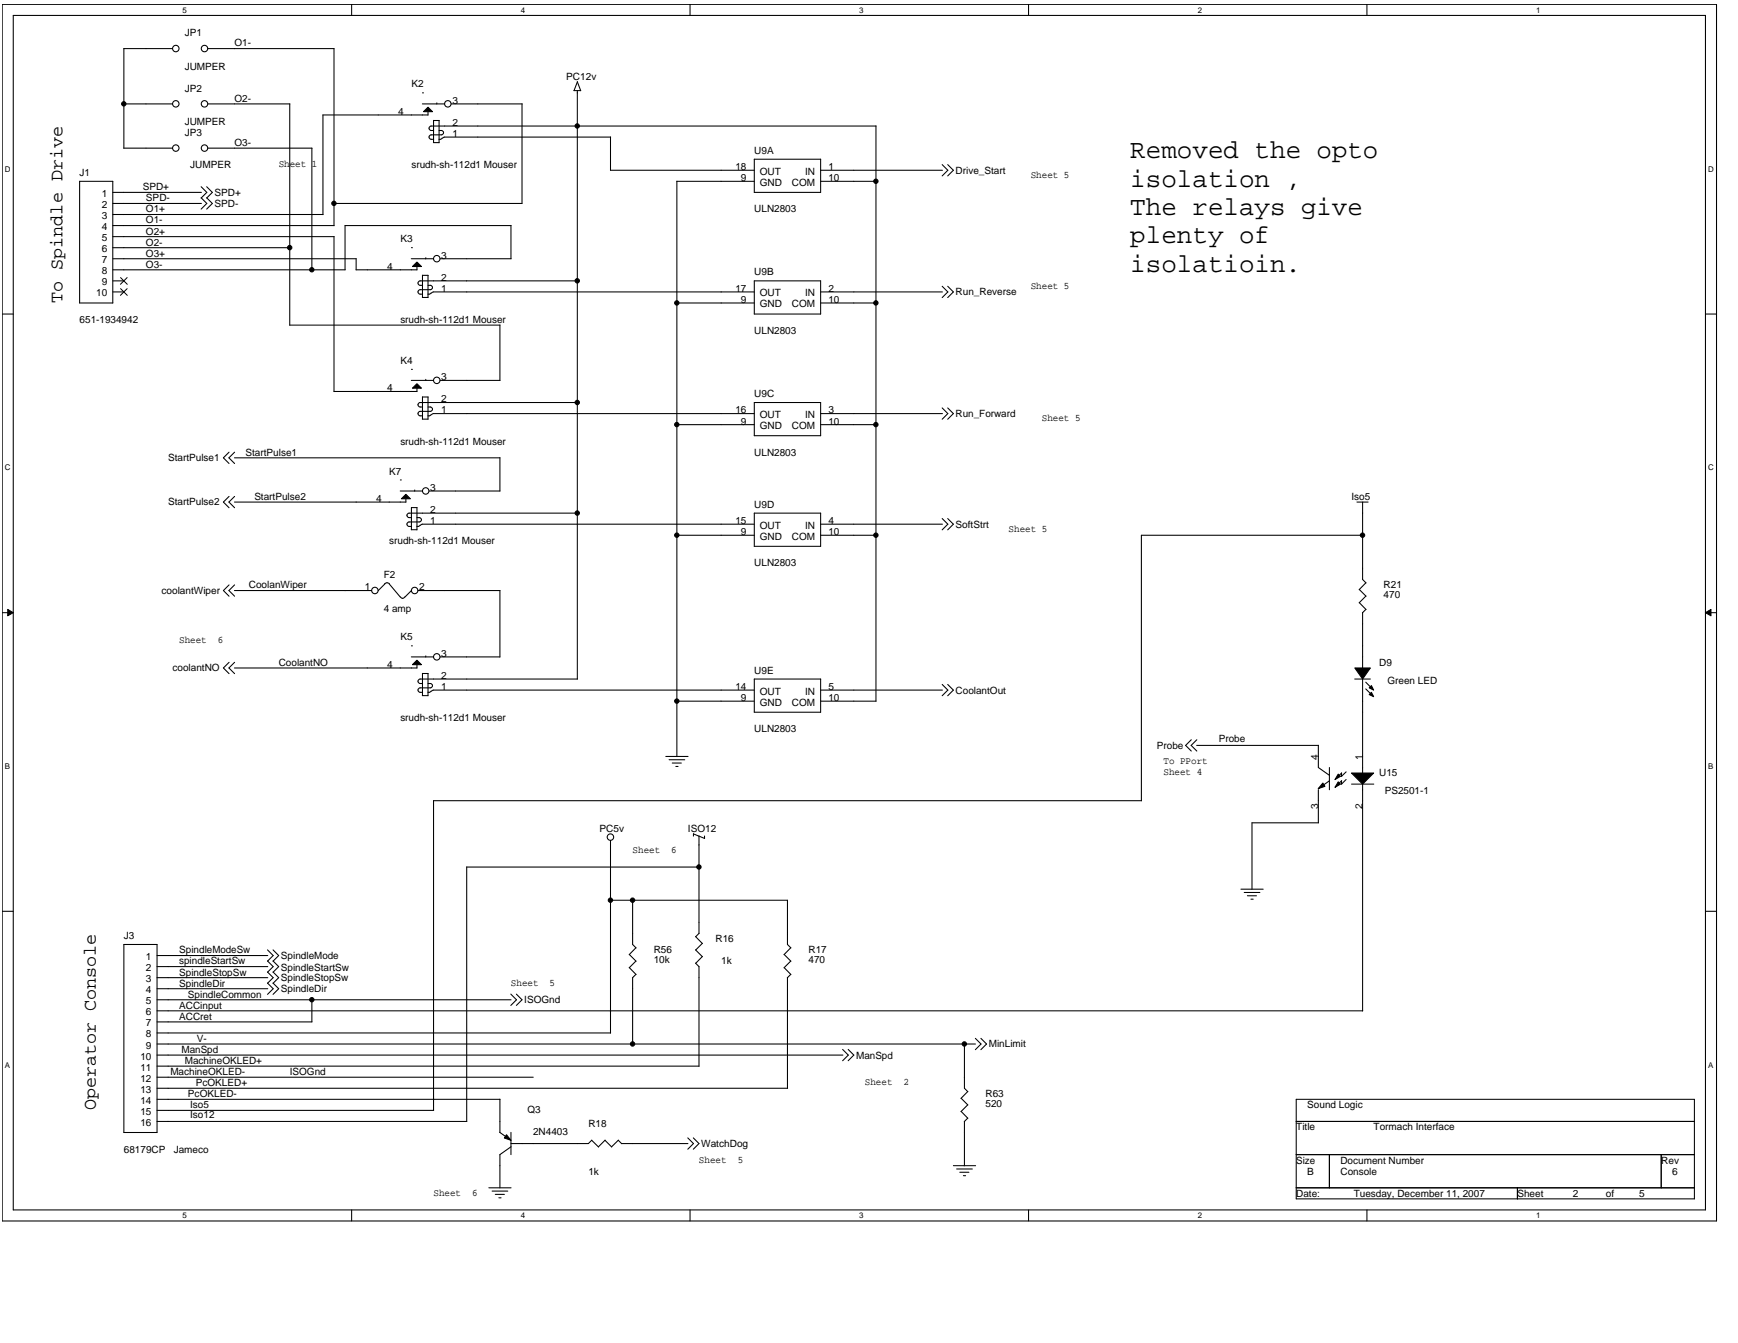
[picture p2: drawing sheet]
<svg xmlns="http://www.w3.org/2000/svg" width="279mm" height="216mm" viewBox="0 0 279 216" stroke-linecap="round" stroke-linejoin="round" font-family="sans-serif">
<path d="M.4 .7h275.5v195.6h-275.5zM2.1 2.5h272.1v192h-272.1z" fill="none" stroke="#000" stroke-width=".17"/>
<g fill="#fff">
<path d="M29.3 .9h.7v1.4h-.7z"/>
<path d="M29.3 194.7h.7v1.4h-.7z"/>
</g>
<path d="M56.5 .7v1.8M56.5 194.5v1.8" fill="none" stroke="#000" stroke-width=".17"/>
<g fill="#fff">
<path d="M83.7 .9h.7v1.4h-.7z"/>
<path d="M83.7 194.7h.7v1.4h-.7z"/>
</g>
<path d="M110.9 .7v1.8M110.9 194.5v1.8" fill="none" stroke="#000" stroke-width=".17"/>
<g fill="#fff">
<path d="M138.1 .9h.7v1.4h-.7z"/>
<path d="M138.1 194.7h.7v1.4h-.7z"/>
</g>
<path d="M165.3 .7v1.8M165.3 194.5v1.8" fill="none" stroke="#000" stroke-width=".17"/>
<g fill="#fff">
<path d="M192.5 .9h.7v1.4h-.7z"/>
<path d="M192.5 194.7h.7v1.4h-.7z"/>
</g>
<path d="M219.7 .7v1.8M219.7 194.5v1.8" fill="none" stroke="#000" stroke-width=".17"/>
<g fill="#fff">
<path d="M246.9 .9h.7v1.4h-.7z"/>
<path d="M246.9 194.7h.7v1.4h-.7z"/>
<path d="M.8 26.5h.9v1.4h-.9z"/>
<path d="M274.6 26.5h.9v1.4h-.9z"/>
<path d="M.8 74.5h.9v1.4h-.9z"/>
<path d="M274.6 74.5h.9v1.4h-.9z"/>
</g>
<path d="M.4 50.5h1.7M274.2 50.5h1.7" fill="none" stroke="#000" stroke-width=".17"/>
<g fill="#fff">
<path d="M.8 122.5h.8v1.4h-.8z"/>
<path d="M274.6 122.5h.9v1.4h-.9z"/>
</g>
<path d="M.4 98.5h1.7M274.2 98.5h1.7" fill="none" stroke="#000" stroke-width=".17"/>
<path d="M1.2 98l.9 .5-.9 .5zM274.2 98.5l.9-.5v1z" fill="#000"/>
<path d="M1.2 98l.9 .5-.9 .5zM274.2 98.5l.9-.5v1z" fill="none" stroke="#000" stroke-width=".16"/>
<g fill="#fff">
<path d="M.8 170.5h.8v1.4h-.8z"/>
<path d="M274.6 170.5h.9v1.4h-.9z"/>
</g>
<g fill="none" stroke="#000" stroke-width=".17">
<path d="M19.9 16.7h7.8M27.7 7.8h-7.8v16h7.8M33.4 7.8h20.3v28.5M33.4 16.7h13.2M46.6 16.7v35.6M51.9 18.5v16M67.9 16.7h3.6M67.9 14.9h.1M68.1 18l.7-.8 .7 .8zM68.8 18v.5h-16.9M69.7 19.3v3.6h.9M69.7 19.4h.9"/>
<path d="M70.2 16.5v.2M70.6 19.4v3.5M72.5 16.7h11.4M83.9 16.7v16h-30.2M92.8 14.6v94.6M92.8 13.1l.6 1.5M92.8 13.1l-.5 1.5h1M12.8 29.2h5.3v19.5h-5.3zM18.1 30.9h14.3M18.1 32.7h14.3M18.1 34.5h33.8M18.1 36.3h35.6"/>
<path d="M18.1 38h35.6M18.1 39.8h28.5M32.3 30l.9 .9-.9 .9M32.3 31.8l.9 .9-.9 .9M33.2 30l.9 .9-.9 .9M33.2 31.8l.9 .9-.9 .9M33.4 23.8h16.8l-.1 19.6M53.7 38v24.9l13.3 .1v-.6M66.1 39.8h.1M69.7 21h-.4a.36 .36 0 0 1-.3-.4 .36 .36 0 0 1 .3-.3h71.5v92.4h-8.9M70.6 21h.4M70.9 21a.35 .35 0 0 1 .4 .3 .35 .35 0 0 1-.4 .4h-1.6a.36 .36 0 0 0-.3 .3 .36 .36 0 0 0 .3 .4h.4"/>
<path d="M71.1 22.2l-.1 .1-.4 .1M98.1 22v5.4h23.2M98.2 22h-26.7l-.3 .2M121.3 29.2h-12.5v92.4M121.3 25.6h10.6v5.3h-10.6zM131.9 29.2h8.9M131.9 27.4h19.6M151.5 26.5l.9 .9-.9 .9M152.4 26.5l.9 .9-.9 .9M18.1 41.6h39.2M18.1 43.4h37.4M18.1 45.2h1.8"/>
<path d="M18.1 46.9h1.8M46.6 52.3l33.8-.1v9h-9.6M57.2 43.4h9.8M57.2 41.6v1.8M66.1 41.6h3.6M66.1 59.4h.1M67 42.1l.7 .7h-1.4zM67 42.8v.6M67.5 45.2h25.3M67.5 45.2a.36 .36 0 0 0-.3 .3 .36 .36 0 0 0 .3 .4h.4M67.5 46.6a.36 .36 0 0 0-.3 .3 .36 .36 0 0 0 .3 .4h.4M68.4 41.4v.2"/>
<path d="M68.8 44.3v3.5h-.9M68.8 45.9h.4M68.8 44.3l-.9-.1v3.6M69.2 45.9a.35 .35 0 0 1 .3 .3 .35 .35 0 0 1-.3 .4h-1.7M69.3 47.1l-.1 .1-.4 .1M70.8 41.6h11.3l.1-5.3h-26.7v7.1M108.8 48.7h12.5M121.3 46.9h-51.6l-.3 .2M121.3 45.2h10.6v5.3h-10.6zM131.9 48.7h8.9M131.9 46.9h19.6M151.5 46l.9 .9-.9 .9"/>
<path d="M152.4 46l.9 .9-.9 .9M36.8 79.8l-.9 .9 .9 .9M36.8 72.7l-.9 .9 .9 .9M37.7 73.6h42.7v5.3h-11.4M37.7 79.8l-.9 .9 .9 .9M37.7 72.7l-.9 .9 .9 .9M64.3 78.9h3.6M64.4 77.2h.1M66.1 61.2h3.6M66.3 62.4l.7-.7 .7 .7zM66.7 78.8v.2M67.5 64.7h25.3"/>
<path d="M67.5 64.7a.36 .36 0 0 0-.3 .4 .36 .36 0 0 0 .3 .3h.4M67.5 66.1a.36 .36 0 0 0-.3 .4 .36 .36 0 0 0 .3 .3h.4M67.9 67.4h.9M67.9 63.8v3.6M67.9 63.8h.9M68.4 61v.2M68.8 63.8v3.6M68.8 65.4h.4M69.2 65.4a.35 .35 0 0 1 .3 .4 .35 .35 0 0 1-.3 .3h-1.7M69.3 66.6l-.1 .2h-.4M108.8 68.3h12.5M121.3 66.5h-51.6l-.3 .2"/>
<path d="M121.3 64.7h10.6v5.3h-10.6zM131.9 66.5h19.6M131.9 68.3h8.9M151.5 65.6l.9 .9-.9 .9M152.4 65.6l.9 .9-.9 .9M36.8 94l-.9 .9 .9 .9M37.7 80.7h27.5M37.7 94.9h22M37.7 94l-.9 .9 .9 .9M61.8 93.9l.4-.2 .4 .1 1.8 2.2M61.9 93.9l-1.1 1M64.4 96l.3 .2 .3-.2"/>
<path d="M64.5 80.2l.7-.7 .8 .7zM65.2 80.2v.5M65.8 83.2h.4M65.8 84.6h.4M66.1 85.2h.9v-3.6h-.9v3.6M66.2 94.9l-1.1 1.1M67 83.2h.4M67.2 94.9h13.2v10.7h-9.6M67.4 83.2a.35 .35 0 0 1 .3 .4 .35 .35 0 0 1-.3 .3M67.4 83.9h-1.6a.36 .36 0 0 0-.4 .4 .36 .36 0 0 0 .4 .3M67.5 84.4l-.1 .2h-.4M92.8 82.5h-27a.36 .36 0 0 0-.4 .3 .36 .36 0 0 0 .4 .4"/>
<path d="M108.8 86h12.5M121.3 84.3h-53.4l-.3 .2M121.3 82.5h10.6v5.3h-10.6zM131.9 84.3h19.6M131.9 86h8.9M151.5 83.4l.9 .9-.9 .9M152.4 83.4l.9 .9-.9 .9M218.1 80.7h1.8M218.5 94.8l1.1 1M219 80.7v12.5l.6 .5M219.1 86h-35.6v42.7h-113.8M219.6 95.8l-1.1 1.1 1.1 1.1-.6 .5v8.9"/>
<path d="M219.6 93.7l-1.1 1.1M36.8 106.5l-.9 .9 .9 .9M37.7 106.5l-.9 .9 .9 .9M66.1 105.6h3.6M66.1 103.8h.1M66.3 106.9l.7-.8 .7 .8zM67 106.9v.5h-29.3M67.5 109.2h25.3M67.5 109.2a.36 .36 0 0 0-.3 .3 .36 .36 0 0 0 .3 .4h.4M67.5 110.6a.36 .36 0 0 0-.3 .3 .36 .36 0 0 0 .3 .4h.4M67.9 108.2v3.6M67.9 108.3h.9"/>
<path d="M68.4 105.4v.2M68.8 108.3v3.5h-.9M68.8 109.9h.4M69.2 109.9a.35 .35 0 0 1 .3 .3 .35 .35 0 0 1-.3 .4h-1.7M69.3 111.1l-.1 .1-.4 .1M108.8 112.7h12.5M121.3 110.9h-51.6l-.3 .2M121.3 109.2h10.6v5.3h-10.6zM131.9 110.9h19.6M151.5 110l.9 .9-.9 .9M152.4 110l.9 .9-.9 .9M191.5 118.9l-.9 .9 .9 .9"/>
<path d="M192.4 119.8h19.6M192.4 118.9l-.9 .9 .9 .9M211.9 119.8v3.6l1.8 1.3M217.8 109.2h2.5M217.8 107.4h2.5l-1.3 1.8zM219 109.2v15.1M219.6 109.7l1.1 1.1M219.6 110.7l1.1 1.1M220.5 111.3l.3 .7-.7-.3zM220.5 110.2l.3 .7-.7-.3zM69.7 128.7v49.8M75 139.4h37.4"/>
<path d="M75 139.4v40.9h-49.8M98.1 135.1v31M107 121.6h3.6M107.6 122.1h2.5M108.1 122.7h1.4M108.6 123.2h.4M111.5 134v.4M111.5 134.1l1.8 .7M112.4 134.4v15.7M113.3 134.4v.4M211.9 126.9v5.4M212 132.3h-10.7v10.7"/>
<path d="M212.7 125.9l.3 .5-1.1 .4zM213.7 123.4v3.6M213.7 125.5l-1.8 1.3M215.1 125.7l.4 .4-.9 .5zM215.1 124.4l.4 .4-.9 .5zM215.7 124.3v.5M215.7 125.5v.6M215.7 125.5l-.7 .7M215.7 124.3l-.7 .7M216.4 125.3l-.7 .8M216.4 124.1l-.7 .7M217.3 124.3h3.5l-1.8 1.8z"/>
<path d="M217.3 126.1h3.5M219 126v36.5M.4 146.5h1.7M19.9 151.8h5.3v30.3h-5.3zM25.2 153.6h17.8M25.2 155.4h17.8M25.2 157.2h17.8M25.2 158.9h17.8M43 152.7l.9 .9-.9 .9M43 158l.9 .9-.9 1M43 154.5l.9 .9-.9 .9M43 156.3l.9 .9-.9 .9"/>
<path d="M43.9 152.7l.9 .9-.9 .9M43.9 158l.9 .9-.9 1M43.9 154.5l.9 .9-.9 .9M43.9 156.3l.9 .9-.9 .9M82.1 159.8l.9 .9-.9 .9M83 159.8l.9 .9-.9 .9M98.1 144.7h28.5v7.1l.5 .6M101.7 144.7v7.1l.5 .6M102.2 152.4l-1.1 1.1 1.1 1M102.2 154.5l-1.1 1.1 1.1 1.1M102.2 156.6l-.5 .6v10.7M111.8 154.8l.6 .6v16h-87.2"/>
<path d="M111.8 152.7l1.1 1.1M111.8 150.6l1.1 1.1M112.4 150l-.6 .6M112.9 153.8l-1.1 1.1M112.9 151.6l-1.1 1.1M126.1 153.4l1 1.1M126.1 155.6l1 1.1M126.6 157.2v17.8M127.1 152.4l-1.1 1.1M127.1 154.5l-1.1 1.1M127.1 156.6l-.5 .6M199.5 142.9h3.6"/>
<path d="M200 143.5h2.5M200.5 144h1.5M201.1 144.6h.4M274.2 146.5h1.7M25.2 176.7h55.2v5.4M25.2 160.7h57M25.2 162.5h193.9M25.2 166.1h73M25.2 167.8h131.6M25.2 169.6h110.3M25.2 173.2h60.5M25.2 174.9h101.4"/>
<path d="M25.2 178.5h44.5M50.1 160.7l.1 3.6h-25M135.5 168.7l.9 .9-.9 .9M136.3 168.7l1 .9-1 .9M154.5 176.6l1.1 1M154.5 178.7l1.1 1.1-.6 .5M155 167.8v7.1l.6 .6M155.6 175.5l-1.1 1.1M155.6 177.6l-1.1 1.1M156.8 166.9l.9 .9-.9 .9M157.7 166.9l.9 .9-.9 .9M208.4 176.7h64v16h-64z"/>
<path d="M78.6 190.9h3.6M79.1 191.5h2.5M79.6 192h1.5M80.2 192.6h.4M80.3 182l1.8 1.3M81.4 182.4l.7 .9-1-.4zM82.1 182v3.6M82.1 183.8h12.5l.5-.5 1.1 1.1M82.2 184.3l-1.8 1.3v5.4M96.2 184.4l1.1-1.1 1 1.1M99.4 183.3l.5 .6M99.4 183.3l-1.1 1.1"/>
<path d="M99.9 183.8h10.7M110.6 182.9l.9 .9-.9 .9M111.5 182.9l.9 .9-.9 .9M153.3 187.4h3.5M153.8 187.9h2.5M154.3 188.5h1.5M154.9 189h.3M155 180.3v7.1M208.4 180.3h64M208.4 185.6h64M208.4 190.9h64M213.7 185.6v5.3"/>
<path d="M243.9 190.9v1.8M267.1 185.6v5.3"/>
<circle cx="19.9" cy="16.7" r=".35"/>
<circle cx="28.3" cy="16.7" r=".52"/>
<circle cx="28.3" cy="7.8" r=".52"/>
<circle cx="32.9" cy="7.8" r=".52"/>
<circle cx="32.9" cy="16.7" r=".52"/>
<circle cx="72" cy="16.7" r=".52"/>
<circle cx="28.3" cy="23.8" r=".52"/>
<circle cx="32.9" cy="23.8" r=".52"/>
<circle cx="46.6" cy="39.8" r=".35"/>
<circle cx="53.7" cy="32.7" r=".35"/>
<circle cx="92.8" cy="20.2" r=".35"/>
<circle cx="140.8" cy="29.1" r=".35"/>
<circle cx="50.1" cy="43.4" r=".35"/>
<circle cx="70.2" cy="41.6" r=".52"/>
<circle cx="92.8" cy="45.1" r=".35"/>
<circle cx="108.8" cy="48.7" r=".35"/>
<circle cx="140.8" cy="48.7" r=".35"/>
<circle cx="68.4" cy="78.9" r=".52"/>
<circle cx="70.2" cy="61.1" r=".52"/>
<circle cx="92.8" cy="64.7" r=".35"/>
<circle cx="108.8" cy="68.3" r=".35"/>
<circle cx="140.8" cy="68.3" r=".35"/>
<circle cx="60.3" cy="94.9" r=".52"/>
<circle cx="66.7" cy="94.9" r=".52"/>
<circle cx="92.8" cy="82.5" r=".35"/>
<circle cx="108.8" cy="86" r=".35"/>
<circle cx="140.8" cy="86" r=".35"/>
<circle cx="219" cy="86" r=".35"/>
<circle cx="70.2" cy="105.6" r=".52"/>
<circle cx="108.8" cy="112.7" r=".35"/>
<circle cx="98.1" cy="134.6" r=".52"/>
<circle cx="112.4" cy="139.4" r=".35"/>
<circle cx="98.1" cy="144.7" r=".35"/>
<circle cx="101.7" cy="144.7" r=".35"/>
<circle cx="50.1" cy="160.7" r=".35"/>
<circle cx="101.7" cy="167.8" r=".35"/>
<circle cx="155" cy="167.8" r=".35"/>
</g>
<path d="M19.4 44.6l1.1 1.1M19.4 46.4l1.1 1.1M20.4 44.6l-1 1.1M20.4 46.4l-1 1.1" fill="none" stroke="#000" stroke-width=".16"/>
<g fill="#000">
<path d="M68.1 18l.7-.8 .7 .8zM67 42.1l.7 .7h-1.4zM64.5 80.2l.7-.7 .8 .7zM66.3 62.4l.7-.7 .7 .7zM66.3 106.9l.7-.8 .7 .8zM212.7 125.9l.3 .5-1.1 .4zM215.1 125.7l.4 .4-.9 .5zM215.1 124.4l.4 .4-.9 .5zM217.3 124.3h3.5l-1.8 1.8zM81.4 182.4l.7 .9-1-.4z"/>
<path d="M217.8 107.4h2.5l-1.3 1.8z" fill-rule="evenodd"/>
<path d="M220.5 111.3l.3 .7-.7-.3z" fill-rule="evenodd"/>
<path d="M220.5 110.2l.3 .7-.7-.3z" fill-rule="evenodd"/>
<circle cx="19.9" cy="16.7" r=".35"/>
<circle cx="46.6" cy="39.8" r=".35"/>
<circle cx="53.7" cy="32.7" r=".35"/>
<circle cx="92.8" cy="20.2" r=".35"/>
<circle cx="140.8" cy="29.1" r=".35"/>
<circle cx="50.1" cy="43.4" r=".35"/>
<circle cx="92.8" cy="45.1" r=".35"/>
<circle cx="108.8" cy="48.7" r=".35"/>
<circle cx="140.8" cy="48.7" r=".35"/>
<circle cx="92.8" cy="64.7" r=".35"/>
<circle cx="108.8" cy="68.3" r=".35"/>
<circle cx="140.8" cy="68.3" r=".35"/>
<circle cx="92.8" cy="82.5" r=".35"/>
<circle cx="108.8" cy="86" r=".35"/>
<circle cx="140.8" cy="86" r=".35"/>
<circle cx="219" cy="86" r=".35"/>
<circle cx="108.8" cy="112.7" r=".35"/>
<circle cx="112.4" cy="139.4" r=".35"/>
<circle cx="98.1" cy="144.7" r=".35"/>
<circle cx="101.7" cy="144.7" r=".35"/>
<circle cx="50.1" cy="160.7" r=".35"/>
<circle cx="101.7" cy="167.8" r=".35"/>
<circle cx="155" cy="167.8" r=".35"/>
</g>
<g font-size="4.3">
<text x="181.7" y="25.4">Removed the opto</text>
<text x="181.7" y="30">isolation ,</text>
<text x="181.7" y="34.5">The relays give</text>
<text x="181.7" y="39.1">plenty of</text>
<text x="181.7" y="43.6">isolatioin.</text>
</g>
<g font-size="3">
<text x="10" y="48.7" transform="rotate(-90 10 48.7)">To Spindle Drive</text>
<text x="15.4" y="178.5" transform="rotate(-90 15.4 178.5)">Operator Console</text>
</g>
<g font-size="1.6">
<text x="29.7" y="5.9">JP1</text>
<text x="29.7" y="11.2">JUMPER</text>
<text x="37.7" y="7.5">O1-</text>
<text x="29.7" y="14.8">JP2</text>
<text x="37.7" y="16.4">O2-</text>
<text x="66.1" y="14.1">K2</text>
<text x="72.7" y="16.7">3</text>
<text x="91" y="12.8">PC12v</text>
<text x="29.7" y="20.1">JUMPER</text>
<text x="29.7" y="21.9">JP3</text>
<text x="37.7" y="23.5">O3-</text>
<text x="64" y="18.5">4</text>
<text x="72.7" y="20.2">2</text>
<text x="72.7" y="22">1</text>
<text x="12.8" y="28.3">J1</text>
<text x="30.6" y="27">JUMPER</text>
<text x="44.8" y="26.9">Sheet 1</text>
<text x="66.1" y="27">srudh-sh-112d1 Mouser</text>
<text x="118.2" y="27.4">18</text>
<text x="119.1" y="29.1">9</text>
<text x="121.3" y="24.7">U9A</text>
<text x="122.1" y="29.9">GND</text>
<text x="122.1" y="28.1">OUT</text>
<text x="127.3" y="29.9">COM</text>
<text x="129.4" y="28.1">IN</text>
<text x="133.2" y="27.4">1</text>
<text x="133.2" y="29.1">10</text>
<text x="153.6" y="27.9">Drive_Start</text>
<text x="165.7" y="28.6">Sheet 5</text>
<text x="16.4" y="31.6">1</text>
<text x="16.4" y="33.4">2</text>
<text x="16.4" y="35.2">3</text>
<text x="22.9" y="30.6">SPD+</text>
<text x="23.5" y="32.4">SPD-</text>
<text x="23.5" y="35.9">O1-</text>
<text x="23.5" y="34.1">O1+</text>
<text x="34.5" y="31.5">SPD+</text>
<text x="34.5" y="33.3">SPD-</text>
<text x="121.3" y="34.1">ULN2803</text>
<text x="16.4" y="37">4</text>
<text x="16.4" y="38.8">5</text>
<text x="16.4" y="40.5">6</text>
<text x="23.5" y="41.3">O3+</text>
<text x="23.5" y="39.5">O2-</text>
<text x="23.5" y="37.7">O2+</text>
<text x="64.4" y="39">K3</text>
<text x="70.9" y="41.6">3</text>
<text x="15.5" y="47.6">10</text>
<text x="16.4" y="42.3">7</text>
<text x="16.4" y="44.1">8</text>
<text x="16.4" y="45.9">9</text>
<text x="23.5" y="43">O3-</text>
<text x="62.2" y="43.4">4</text>
<text x="70.9" y="45.1">2</text>
<text x="70.9" y="46.9">1</text>
<text x="118.2" y="46.9">17</text>
<text x="121.3" y="44.3">U9B</text>
<text x="122.1" y="47.6">OUT</text>
<text x="129.4" y="47.6">IN</text>
<text x="133.2" y="46.9">2</text>
<text x="153.6" y="47.5">Run_Reverse</text>
<text x="165.7" y="46.4">Sheet 5</text>
<text x="12.8" y="51.9">651-1934942</text>
<text x="64.4" y="51.9">srudh-sh-112d1 Mouser</text>
<text x="119.1" y="48.7">9</text>
<text x="121.3" y="53.7">ULN2803</text>
<text x="122.1" y="49.4">GND</text>
<text x="127.3" y="49.4">COM</text>
<text x="133.2" y="48.7">10</text>
<text x="64.4" y="58.5">K4</text>
<text x="62.2" y="62.9">4</text>
<text x="70.9" y="61.1">3</text>
<text x="70.9" y="64.7">2</text>
<text x="121.3" y="63.8">U9C</text>
<text x="64.4" y="71.5">srudh-sh-112d1 Mouser</text>
<text x="70.9" y="66.5">1</text>
<text x="118.2" y="66.5">16</text>
<text x="119.1" y="68.2">9</text>
<text x="122.1" y="69">GND</text>
<text x="122.1" y="67.2">OUT</text>
<text x="127.3" y="69">COM</text>
<text x="129.4" y="67.2">IN</text>
<text x="133.2" y="66.5">3</text>
<text x="133.2" y="68.2">10</text>
<text x="153.6" y="67">Run_Forward</text>
<text x="167.5" y="67.8">Sheet 5</text>
<text x="27" y="74.2">StartPulse1</text>
<text x="39.5" y="73.3">StartPulse1</text>
<text x="62.6" y="76.3">K7</text>
<text x="121.3" y="73.3">ULN2803</text>
<text x="27" y="81.3">StartPulse2</text>
<text x="40.9" y="80.4">StartPulse2</text>
<text x="60.4" y="80.7">4</text>
<text x="69.2" y="78.9">3</text>
<text x="69.2" y="82.5">2</text>
<text x="121.3" y="81.6">U9D</text>
<text x="217.3" y="80.4">Iso5</text>
<text x="62.6" y="87.5">srudh-sh-112d1 Mouser</text>
<text x="69.2" y="84.2">1</text>
<text x="118.2" y="84.2">15</text>
<text x="119.1" y="86">9</text>
<text x="122.1" y="86.8">GND</text>
<text x="122.1" y="85">OUT</text>
<text x="127.3" y="86.8">COM</text>
<text x="129.4" y="85">IN</text>
<text x="133.2" y="84.2">4</text>
<text x="133.2" y="86">10</text>
<text x="153.6" y="84.8">SoftStrt</text>
<text x="162.2" y="85.5">Sheet 5</text>
<text x="26" y="95.5">coolantWiper</text>
<text x="40" y="94.6">CoolanWiper</text>
<text x="58.7" y="94.9">1</text>
<text x="61.7" y="93">F2</text>
<text x="67.4" y="94.9">2</text>
<text x="121.3" y="91">ULN2803</text>
<text x="222.4" y="94.6">R21</text>
<text x="61.7" y="98.3">4 amp</text>
<text x="222.4" y="96.2">470</text>
<text x="27.7" y="107.9">coolantNO</text>
<text x="28.8" y="103.3">Sheet</text>
<text x="35" y="103.3">6</text>
<text x="44.8" y="107">CoolantNO</text>
<text x="62.2" y="107.4">4</text>
<text x="64.4" y="103">K5</text>
<text x="70.9" y="105.6">3</text>
<text x="221.7" y="107">D9</text>
<text x="70.9" y="109.1">2</text>
<text x="70.9" y="110.9">1</text>
<text x="118.2" y="110.9">14</text>
<text x="119.1" y="112.7">9</text>
<text x="121.3" y="108.3">U9E</text>
<text x="122.1" y="113.4">GND</text>
<text x="122.1" y="111.7">OUT</text>
<text x="127.3" y="113.4">COM</text>
<text x="129.4" y="111.7">IN</text>
<text x="133.2" y="110.9">5</text>
<text x="133.2" y="112.7">10</text>
<text x="153.6" y="111.5">CoolantOut</text>
<text x="223" y="109.9">Green LED</text>
<text x="64.4" y="115.9">srudh-sh-112d1 Mouser</text>
<text x="121.3" y="117.7">ULN2803</text>
<text x="195.9" y="119.3">Probe</text>
<text x="186" y="120.4">Probe</text>
<text x="187" y="122.9">To PPort</text>
<text x="187" y="124.7">Sheet 4</text>
<text x="211.9" y="122.1" transform="rotate(-90 211.9 122.1)">4</text>
<text x="219" y="122.1" transform="rotate(-90 219 122.1)">1</text>
<text x="221.7" y="124.8">U15</text>
<text x="211.9" y="130.1" transform="rotate(-90 211.9 130.1)">3</text>
<text x="219" y="130.1" transform="rotate(-90 219 130.1)">2</text>
<text x="222.6" y="127.7">PS2501-1</text>
<text x="96.4" y="133.7">PC5v</text>
<text x="101.7" y="137.1">Sheet</text>
<text x="107.9" y="137.1">6</text>
<text x="110.6" y="133.7">ISO12</text>
<text x="19.9" y="151">J3</text>
<text x="23.5" y="154.3">1</text>
<text x="28.8" y="153.3">SpindleModeSw</text>
<text x="28.8" y="155">spindleStartSw</text>
<text x="45.2" y="154.2">SpindleMode</text>
<text x="105.1" y="153.3">R56</text>
<text x="105.1" y="154.9">10k</text>
<text x="115" y="151.5">R16</text>
<text x="115.9" y="155">1k</text>
<text x="130" y="153.3">R17</text>
<text x="130" y="154.9">470</text>
<text x="23.5" y="156.1">2</text>
<text x="23.5" y="157.9">3</text>
<text x="23.5" y="159.7">4</text>
<text x="23.5" y="161.4">5</text>
<text x="28.8" y="156.8">SpindleStopSw</text>
<text x="28.8" y="158.6">SpindleDir</text>
<text x="30.2" y="160.4">SpindleCommon</text>
<text x="45.2" y="159.5">SpindleDir</text>
<text x="45.2" y="156.1">SpindleStartSw</text>
<text x="45.2" y="157.7">SpindleStopSw</text>
<text x="82.1" y="158.4">Sheet</text>
<text x="84.3" y="161.3">ISOGnd</text>
<text x="88.4" y="158.4">5</text>
<text x="23.5" y="163.2">6</text>
<text x="23.5" y="165">7</text>
<text x="23.5" y="166.8">8</text>
<text x="28.8" y="162.2">ACCinput</text>
<text x="28.8" y="163.9">ACCret</text>
<text x="31.6" y="167.5">V-</text>
<text x="22.6" y="170.3">10</text>
<text x="22.6" y="172.1">11</text>
<text x="22.6" y="173.9">12</text>
<text x="23.5" y="168.6">9</text>
<text x="27.4" y="172.8">MachineOKLED-</text>
<text x="29.2" y="169.3">ManSpd</text>
<text x="29.7" y="171.1">MachineOKLED+</text>
<text x="46.6" y="172.8">ISOGnd</text>
<text x="137.6" y="170.2">ManSpd</text>
<text x="159" y="168.4">MinLimit</text>
<text x="22.6" y="175.7">13</text>
<text x="22.6" y="177.4">14</text>
<text x="22.6" y="179.2">15</text>
<text x="30.2" y="176.4">PcOKLED-</text>
<text x="30.6" y="179.8">Iso12</text>
<text x="30.6" y="178.2">Iso5</text>
<text x="31.5" y="174.6">PcOKLED+</text>
<text x="84.8" y="178.9">Q3</text>
<text x="139" y="174.4">Sheet</text>
<text x="145.3" y="174.4">2</text>
<text x="158.4" y="176.4">R63</text>
<text x="158.4" y="178">520</text>
<text x="210.2" y="178.2">Sound Logic</text>
<text x="19.9" y="185.3">68179CP</text>
<text x="22.6" y="181">16</text>
<text x="27.9" y="185.3">Jameco</text>
<text x="85.7" y="182.4">2N4403</text>
<text x="94.6" y="181.2">R18</text>
<text x="112.7" y="184.4">WatchDog</text>
<text x="208.4" y="181.7">Title</text>
<text x="220.8" y="181.7">Tormach Interface</text>
<text x="94.6" y="188.8">1k</text>
<text x="112.4" y="186.9">Sheet</text>
<text x="118.6" y="186.9">5</text>
<text x="208.4" y="187.1">Size</text>
<text x="210.2" y="188.8">B</text>
<text x="215.5" y="188.8">Console</text>
<text x="215.5" y="187.1">Document Number</text>
<text x="267.1" y="187.1">Rev</text>
<text x="268.8" y="188.8">6</text>
<text x="69.7" y="192.2">Sheet</text>
<text x="75.9" y="192.2">6</text>
<text x="208.4" y="192.4">Date:</text>
<text x="217.6" y="192.4">Tuesday, December 11, 2007</text>
<text x="243.9" y="192.4">Sheet</text>
<text x="252.8" y="192.4">2</text>
<text x="258.2" y="192.4">of</text>
<text x="263.5" y="192.4">5</text>
</g>
<g font-size="1.3">
<text x="29.3" y="2">5</text>
<text x="83.7" y="2">4</text>
<text x="138.1" y="2">3</text>
<text x="192.5" y="2">2</text>
<text x="246.9" y="2">1</text>
<text x=".8" y="27.6">D</text>
<text x="274.6" y="27.6">D</text>
<text x=".8" y="75.6">C</text>
<text x="274.6" y="75.6">C</text>
<text x=".8" y="123.6">B</text>
<text x="274.6" y="123.6">B</text>
<text x=".8" y="171.6">A</text>
<text x="274.6" y="171.6">A</text>
<text x="29.3" y="195.8">5</text>
<text x="83.7" y="195.8">4</text>
<text x="138.1" y="195.8">3</text>
<text x="192.5" y="195.8">2</text>
<text x="246.9" y="195.8">1</text>
</g>
</svg>
